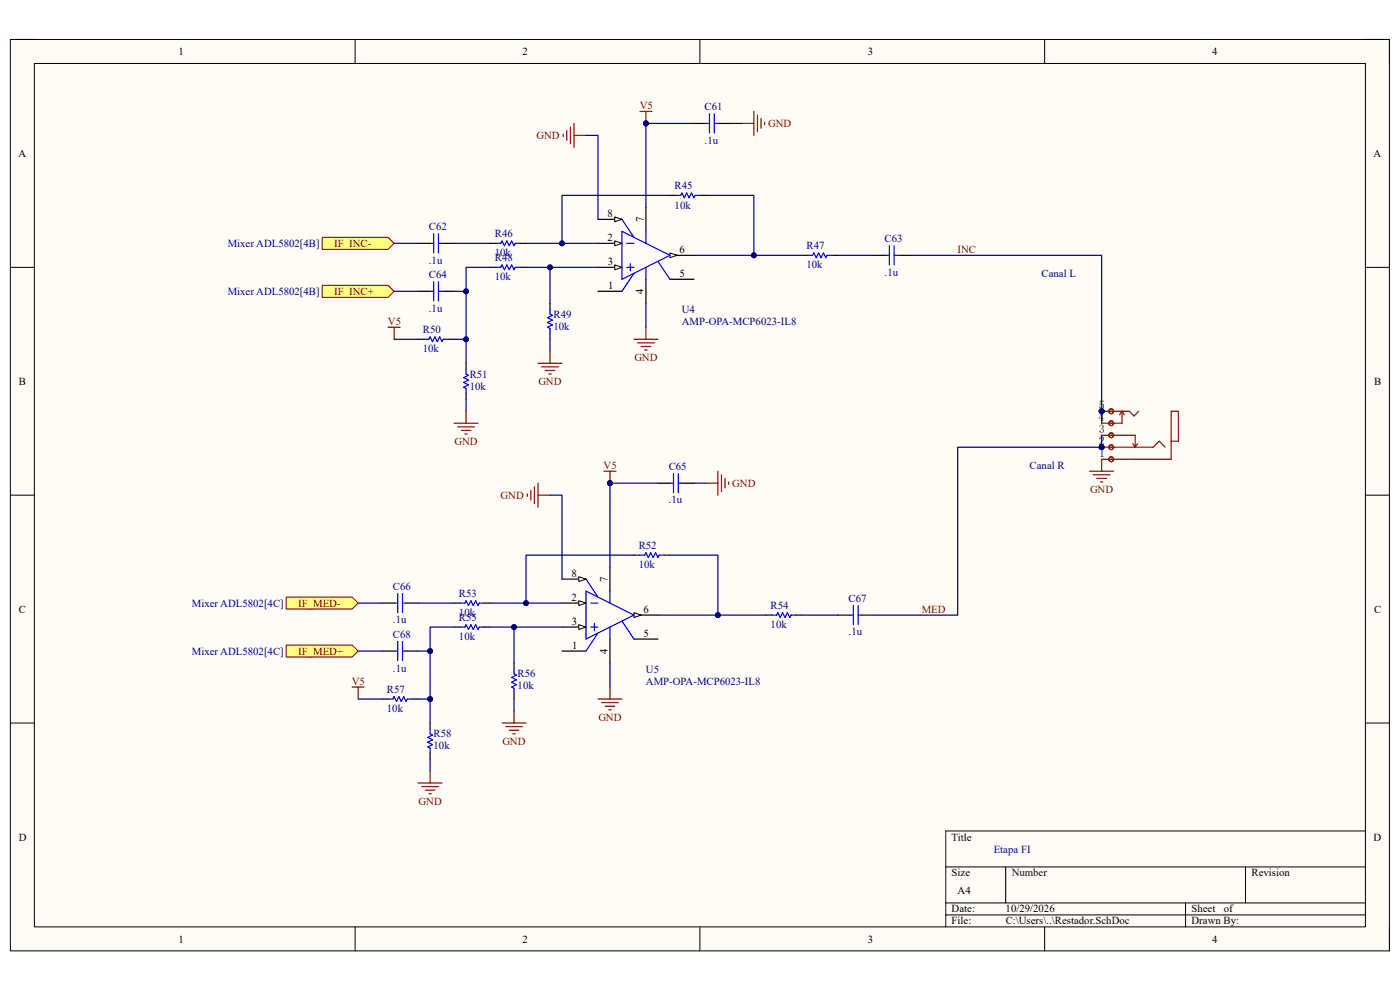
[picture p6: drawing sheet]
<svg xmlns="http://www.w3.org/2000/svg" width="297mm" height="210mm" viewBox="0 0 297 210" stroke-linecap="round" stroke-linejoin="round" font-family="sans-serif">
<path d="M2.2 8.4h292.6v193.3h-292.6z" fill-rule="evenodd" fill="#fffcf8"/>
<path d="M2.2 8.4h292.6v193.3h-292.6z" fill="none" stroke="#000" stroke-width=".21"/>
<path d="M7.3 13.5h282.4v183.1h-282.4z" fill-rule="evenodd" fill="#fffcf8"/>
<g fill="none" stroke="#000" stroke-width=".21">
<path d="M2.2 8.4h5.1M7.3 13.5h282.4v183.1h-282.4zM75.3 8.4v5.1M148.5 8.4v5.1M221.6 8.4v5.1M289.7 8.4h5.1v5.1M2.2 56.7h5.1M289.7 56.7h5.1M2.2 105h5.1M289.7 105.1h5.1M2.2 153.4h5.1M289.7 153.4h5.1"/>
<path d="M289.7 176.3h-89.1v20.3M75.3 196.6v5.1M148.5 196.6v5.1M200.6 183.9h89.1M200.6 191.5h89.1M200.6 194.1h89.1M213.4 183.9v7.6M221.6 196.6v5.1M251.5 191.5v5.1M264.2 183.9v7.6M294.8 196.6v5.1"/>
</g>
<path d="M126.9 56.7h5M137 44v5.1" fill="none" stroke="#000" stroke-width=".25"/>
<path d="M130.4 56.2l1.5 .5-1.5 .5z" fill="#f8fcff"/>
<path d="M130.4 56.2l1.5 .5-1.5 .5z" fill="none" stroke="#000" stroke-width=".21"/>
<path d="M126.9 51.6h5" fill="none" stroke="#000" stroke-width=".25"/>
<path d="M130.4 51.1l1.5 .5-1.5 .5z" fill="#f8fcff"/>
<path d="M130.4 51.1l1.5 .5-1.5 .5z" fill="none" stroke="#000" stroke-width=".21"/>
<path d="M137 59.3v5M142.1 54.2h5.1" fill="none" stroke="#000" stroke-width=".25"/>
<path d="M142.1 53.7l1.5 .5-1.5 .5z" fill="#f8fcff"/>
<path d="M142.1 53.7l1.5 .5-1.5 .5z" fill="none" stroke="#000" stroke-width=".21"/>
<path d="M126.9 46.5h5M142.1 59.3h5.1M126.9 61.8h5" fill="none" stroke="#000" stroke-width=".25"/>
<path d="M130.4 46l1.5 .5-1.5 .5z" fill="#f8fcff"/>
<path d="M130.4 46l1.5 .5-1.5 .5z" fill="none" stroke="#000" stroke-width=".21"/>
<g fill="none" stroke="#00f" stroke-width=".25">
<path d="M105.2 51.6h1.1l.2-.5 .5 1 .5-1 .5 1 .5-1 .6 1 .2-.5h1M105.2 56.7h1.1l.2-.5 .5 1 .5-1 .5 1 .5-1 .6 1 .2-.5h1M131.9 49.1l10.2 5.1-10.2 5.1zM131.9 46.5l2.6 3.9M133 51.6h1.5M133 56.7h1.5M133.7 55.9v1.6M134.5 58l-2.6 3.8M137 49.1v2.5M137 56.7v2.6M139.6 55.4l2.5 3.9M143.4 41.4h1l.3-.5 .5 1.1 .5-1.1 .5 1.1 .5-1.1 .5 1.1 .3-.6h1"/>
<path d="M90 72h1l.2-.5 .6 1 .5-1 .5 1 .5-1 .5 1 .2-.5h1.1M116.7 65.6v1l.5 .3-1 .5 1 .5-1 .5 1 .5-1 .5 .5 .3v1"/>
</g>
<g fill="none" stroke="#800000" stroke-width=".25">
<path d="M119.5 28.5v.5M120.2 27.7v2M121 26.9v3.6M121.8 26.2v5.1M121.8 28.7h2.5M135.8 23.6h2.5M137 23.6v2.6M157.4 26.2h2.5M159.9 23.6v5.1M160.7 24.4v3.6M161.5 25.2v2M162.2 25.9v.5"/>
<path d="M114.1 77.1h5.1M114.9 77.8h3.6M115.7 78.6h2M116.4 79.3h.5M116.7 74.5v2.6M134.5 72h5.1M135.3 72.7h3.5M136 73.5h2.1M136.8 74.3h.5M137 69.4v2.6M96.3 89.8h5.1M97.1 90.5h3.6"/>
<path d="M97.9 91.3h2M98.6 92.1h.5M98.9 87.2v2.6"/>
</g>
<path d="M104 51.6h1.2M104 56.7h1.2M110.3 51.6h1.3M110.3 56.7h1.3M142.1 41.4h1.3M148.5 41.4h1.3M88.7 72h1.3M95.1 72h1.2M116.7 64.3v1.3M116.7 70.7v1.3" fill="none" stroke="#000" stroke-width=".25"/>
<circle cx="137" cy="26.2" r=".51" fill="#000080"/>
<circle cx="137" cy="26.2" r=".51" fill="none" stroke="#000080" stroke-width=".21"/>
<path d="M147.2 26.2h2.6M152.3 26.2h2.5M88.7 51.6h2.5M93.8 51.6h2.5M170.1 54.2h1.3M176.5 54.2h1.2M185.4 54.2h2.5M190.5 54.2h2.5M88.7 61.8h2.5M93.8 61.8h2.5M98.9 77.1v1.2M98.9 83.4v1.3" fill="none" stroke="#000" stroke-width=".25"/>
<g fill="none" stroke="#00f" stroke-width=".25">
<path d="M149.8 26.2h.7M150.5 24.1v4.1M151.5 24.1v4.1M151.5 26.2h.8M91.2 51.6h.8M92 49.6v4.1M92 59.8v4M93 49.6v4.1M93 59.8v4M93 51.6h.8M171.4 54.2h1l.3-.5 .5 1 .5-1 .5 1 .5-1 .5 1 .3-.5h1M187.9 54.2h.8"/>
<path d="M188.7 52.1v4.1M189.7 54.2h.8M189.7 52.1v4.1M91.2 61.8h.8M93 61.8h.8M98.9 78.3v1l.5 .3-1 .5 1 .5-1 .5 1 .5-1 .5 .5 .3v1"/>
</g>
<path d="M82.3 69.4h2.6M83.6 69.4v2.6" fill="none" stroke="#800000" stroke-width=".25"/>
<circle cx="233.7" cy="94.9" r=".51" fill="#000080"/>
<circle cx="233.7" cy="94.9" r=".51" fill="none" stroke="#000080" stroke-width=".21"/>
<circle cx="233.7" cy="87.2" r=".51" fill="#000080"/>
<circle cx="233.7" cy="87.2" r=".51" fill="none" stroke="#000080" stroke-width=".21"/>
<path d="M233.7 97.4h2.6M233.7 94.9h2.6" fill="none" stroke="#800" stroke-width=".25"/>
<circle cx="233.7" cy="94.9" r=".51" fill="#000080"/>
<circle cx="233.7" cy="94.9" r=".51" fill="none" stroke="#000080" stroke-width=".21"/>
<path d="M233.7 92.3h2.6M233.7 89.8h2.6M233.7 87.2h2.6" fill="none" stroke="#800" stroke-width=".25"/>
<circle cx="233.7" cy="87.2" r=".51" fill="#000080"/>
<circle cx="233.7" cy="87.2" r=".51" fill="none" stroke="#000080" stroke-width=".21"/>
<g fill="none" stroke="#a00000" stroke-width=".25">
<path d="M235.7 94.9h8.9l1.3-1.3 1.3 1.3M235.7 92.3h5.1v2.6M235.7 87.2h3.9l1 1.1 1-1.1M238 87.2v2.6h-2.3M238 87.2l.5 .8M238 87.2l-.5 .8M240.3 94.1l.5 .8M241.3 94.1l-.5 .8M248.5 93.6h1.5v-6.4h-1.5v10.2h-12.8"/>
<circle cx="235.7" cy="89.8" r=".51"/>
<circle cx="235.7" cy="97.4" r=".51"/>
<circle cx="235.7" cy="94.9" r=".51"/>
<circle cx="235.7" cy="92.3" r=".51"/>
<circle cx="235.7" cy="87.2" r=".51"/>
</g>
<path d="M231.2 100h5.1M233.7 97.4v2.6M231.9 100.7h3.6M232.7 101.5h2M233.5 102.2h.5" fill="none" stroke="#800000" stroke-width=".25"/>
<path d="M119.2 133h5.1M129.4 120.3v5.1" fill="none" stroke="#000" stroke-width=".25"/>
<path d="M122.8 132.5l1.5 .5-1.5 .5z" fill="#f8fcff"/>
<path d="M122.8 132.5l1.5 .5-1.5 .5z" fill="none" stroke="#000" stroke-width=".21"/>
<path d="M119.2 127.9h5.1" fill="none" stroke="#000" stroke-width=".25"/>
<path d="M122.8 127.4l1.5 .5-1.5 .5z" fill="#f8fcff"/>
<path d="M122.8 127.4l1.5 .5-1.5 .5z" fill="none" stroke="#000" stroke-width=".21"/>
<path d="M129.4 135.6v5.1M134.5 130.5h5.1" fill="none" stroke="#000" stroke-width=".25"/>
<path d="M134.5 130l1.5 .5-1.5 .5z" fill="#f8fcff"/>
<path d="M134.5 130l1.5 .5-1.5 .5z" fill="none" stroke="#000" stroke-width=".21"/>
<path d="M119.2 138.1h5.1M119.2 122.9h5.1M134.5 135.6h5.1" fill="none" stroke="#000" stroke-width=".25"/>
<path d="M122.8 122.3l1.5 .6-1.5 .5z" fill="#f8fcff"/>
<path d="M122.8 122.3l1.5 .6-1.5 .5z" fill="none" stroke="#000" stroke-width=".21"/>
<g fill="none" stroke="#00f" stroke-width=".25">
<path d="M135.8 117.8h1l.2-.5 .5 1 .6-1 .5 1 .5-1 .5 1 .2-.5h1.1M97.6 127.9h1l.3-.5 .5 1 .5-1 .5 1 .5-1 .5 1 .3-.5h1M97.6 133h1l.3-.5 .5 1 .5-1 .5 1 .5-1 .5 1 .3-.5h1M124.3 125.4l10.2 5.1-10.2 5.1zM124.3 122.9l2.6 3.8M125.3 127.9h1.6M125.3 133h1.6M126.1 132.3v1.5M126.9 134.3l-2.6 3.8M129.4 125.4v2.5M129.4 133v2.6M131.9 131.8l2.6 3.8"/>
<path d="M82.3 148.3h1.1l.2-.5 .5 1 .5-1 .5 1 .5-1 .6 1 .2-.5h1M109.1 141.9v1l.5 .3-1.1 .5 1.1 .5-1.1 .5 1.1 .5-1.1 .5 .6 .3v1"/>
</g>
<g fill="none" stroke="#800000" stroke-width=".25">
<path d="M128.1 100h2.6M129.4 100v2.5M152.3 100v5M111.8 104.8v.5M112.6 104v2.1M113.4 103.3v3.5M114.1 102.5v5.1M114.1 105h2.6M149.8 102.5h2.5M153.1 100.7v3.6M153.8 101.5v2M154.6 102.2v.6"/>
<path d="M106.5 153.4h5.1M107.3 154.1h3.5M108 154.9h2.1M108.8 155.7h.5M109.1 150.8v2.6M126.9 148.3h5M127.6 149.1h3.6M128.4 149.8h2M129.1 150.6h.6M129.4 145.7v2.6M88.7 166.1h5.1M89.5 166.9h3.5"/>
<path d="M90.2 167.6h2.1M91 168.4h.5M91.2 163.6v2.5"/>
</g>
<path d="M134.5 117.8h1.3M140.9 117.8h1.2M96.3 127.9h1.3M96.3 133h1.3M102.7 127.9h1.3M102.7 133h1.3M81.1 148.3h1.2M87.4 148.3h1.3M109.1 140.7v1.2M109.1 147v1.3" fill="none" stroke="#000" stroke-width=".25"/>
<circle cx="129.4" cy="102.5" r=".51" fill="#000080"/>
<circle cx="129.4" cy="102.5" r=".51" fill="none" stroke="#000080" stroke-width=".21"/>
<path d="M139.6 102.5h2.5M144.7 102.5h2.5M81.1 127.9h2.5M81.1 138.1h2.5M86.2 127.9h2.5M86.2 138.1h2.5M162.5 130.5h1.2M168.8 130.5h1.3M177.7 130.5h2.6M182.8 130.5h2.6M91.2 153.4v1.3M91.2 159.7v1.3" fill="none" stroke="#000" stroke-width=".25"/>
<g fill="none" stroke="#00f" stroke-width=".25">
<path d="M142.1 102.5h.8M142.9 100.5v4M143.9 100.5v4M143.9 102.5h.8M83.6 127.9h.8M83.6 138.1h.8M84.4 125.9v4.1M84.4 136.1v4M85.4 125.9v4.1M85.4 136.1v4M85.4 127.9h.8M85.4 138.1h.8"/>
<path d="M163.7 130.5h1.1l.2-.5 .5 1 .5-1 .5 1 .6-1 .5 1 .2-.5h1M180.3 130.5h.7M181 128.4v4.1M182.1 130.5h.7M182.1 128.4v4.1M91.2 154.7v1l.6 .2-1.1 .5 1.1 .5-1.1 .6 1.1 .5-1.1 .5 .5 .2v1"/>
</g>
<path d="M74.7 145.7h2.6M76 145.7v2.6" fill="none" stroke="#800000" stroke-width=".25"/>
<path d="M68.3 50.3h14l1.3 1.3-1.3 1.3h-14z" fill-rule="evenodd" fill="#ffff80"/>
<path d="M68.3 50.3h14l1.3 1.3-1.3 1.3h-14z" fill="none" stroke="#800000" stroke-width=".21"/>
<path d="M68.3 60.5h14l1.3 1.3-1.3 1.3h-14z" fill-rule="evenodd" fill="#ffff80"/>
<path d="M68.3 60.5h14l1.3 1.3-1.3 1.3h-14z" fill="none" stroke="#800000" stroke-width=".21"/>
<path d="M60.7 126.7h14l1.3 1.2-1.3 1.3h-14z" fill-rule="evenodd" fill="#ffff80"/>
<path d="M60.7 126.7h14l1.3 1.2-1.3 1.3h-14z" fill="none" stroke="#800000" stroke-width=".21"/>
<path d="M60.7 136.8h14l1.3 1.3-1.3 1.3h-14z" fill-rule="evenodd" fill="#ffff80"/>
<path d="M60.7 136.8h14l1.3 1.3-1.3 1.3h-14z" fill="none" stroke="#800000" stroke-width=".21"/>
<path d="M124.3 28.7h2.6v17.8M137 26.2v17.8" fill="none" stroke="#000080" stroke-width=".25"/>
<circle cx="137" cy="26.2" r=".51" fill="#000080"/>
<circle cx="137" cy="26.2" r=".51" fill="none" stroke="#000080" stroke-width=".21"/>
<path d="M137 26.2h10.2" fill="none" stroke="#000080" stroke-width=".25"/>
<circle cx="137" cy="26.2" r=".51" fill="#000080"/>
<circle cx="137" cy="26.2" r=".51" fill="none" stroke="#000080" stroke-width=".21"/>
<path d="M154.8 26.2h2.6M142.1 41.4h-22.9v10.2h7.7" fill="none" stroke="#000080" stroke-width=".25"/>
<circle cx="119.2" cy="51.6" r=".51" fill="#000080"/>
<circle cx="119.2" cy="51.6" r=".51" fill="none" stroke="#000080" stroke-width=".21"/>
<path d="M111.6 51.6h7.6" fill="none" stroke="#000080" stroke-width=".25"/>
<circle cx="119.2" cy="51.6" r=".51" fill="#000080"/>
<circle cx="119.2" cy="51.6" r=".51" fill="none" stroke="#000080" stroke-width=".21"/>
<path d="M96.3 51.6h7.7M104 56.7h-5.1v20.4M116.7 72v2.5M98.9 84.7v2.5" fill="none" stroke="#000080" stroke-width=".25"/>
<circle cx="98.9" cy="61.8" r=".51" fill="#000080"/>
<circle cx="98.9" cy="61.8" r=".51" fill="none" stroke="#000080" stroke-width=".21"/>
<circle cx="98.9" cy="72" r=".51" fill="#000080"/>
<circle cx="98.9" cy="72" r=".51" fill="none" stroke="#000080" stroke-width=".21"/>
<path d="M116.7 56.7v7.6" fill="none" stroke="#000080" stroke-width=".25"/>
<circle cx="116.7" cy="56.7" r=".51" fill="#000080"/>
<circle cx="116.7" cy="56.7" r=".51" fill="none" stroke="#000080" stroke-width=".21"/>
<path d="M111.6 56.7h15.3" fill="none" stroke="#000080" stroke-width=".25"/>
<circle cx="116.7" cy="56.7" r=".51" fill="#000080"/>
<circle cx="116.7" cy="56.7" r=".51" fill="none" stroke="#000080" stroke-width=".21"/>
<path d="M96.3 61.8h2.6" fill="none" stroke="#000080" stroke-width=".25"/>
<circle cx="98.9" cy="61.8" r=".51" fill="#000080"/>
<circle cx="98.9" cy="61.8" r=".51" fill="none" stroke="#000080" stroke-width=".21"/>
<path d="M96.3 72h2.6" fill="none" stroke="#000080" stroke-width=".25"/>
<circle cx="98.9" cy="72" r=".51" fill="#000080"/>
<circle cx="98.9" cy="72" r=".51" fill="none" stroke="#000080" stroke-width=".21"/>
<path d="M83.6 51.6h5.1M149.8 41.4h10.1v12.8h-12.7M83.6 72h5.1M83.6 61.8h5.1" fill="none" stroke="#000080" stroke-width=".25"/>
<circle cx="159.9" cy="54.2" r=".51" fill="#000080"/>
<circle cx="159.9" cy="54.2" r=".51" fill="none" stroke="#000080" stroke-width=".21"/>
<path d="M159.9 54.2h10.2M177.7 54.2h7.7" fill="none" stroke="#000080" stroke-width=".25"/>
<circle cx="159.9" cy="54.2" r=".51" fill="#000080"/>
<circle cx="159.9" cy="54.2" r=".51" fill="none" stroke="#000080" stroke-width=".21"/>
<path d="M137 64.3v5.1M233.7 87.2v2.6" fill="none" stroke="#000080" stroke-width=".25"/>
<circle cx="233.7" cy="87.2" r=".51" fill="#000080"/>
<circle cx="233.7" cy="87.2" r=".51" fill="none" stroke="#000080" stroke-width=".21"/>
<path d="M233.7 92.3v2.6" fill="none" stroke="#000080" stroke-width=".25"/>
<circle cx="233.7" cy="94.9" r=".51" fill="#000080"/>
<circle cx="233.7" cy="94.9" r=".51" fill="none" stroke="#000080" stroke-width=".21"/>
<path d="M193 54.2h40.7v33" fill="none" stroke="#000080" stroke-width=".25"/>
<circle cx="233.7" cy="87.2" r=".51" fill="#000080"/>
<circle cx="233.7" cy="87.2" r=".51" fill="none" stroke="#000080" stroke-width=".21"/>
<path d="M116.7 105h2.5v17.9M129.4 102.5v17.8" fill="none" stroke="#000080" stroke-width=".25"/>
<circle cx="129.4" cy="102.5" r=".51" fill="#000080"/>
<circle cx="129.4" cy="102.5" r=".51" fill="none" stroke="#000080" stroke-width=".21"/>
<path d="M129.4 102.5h10.2" fill="none" stroke="#000080" stroke-width=".25"/>
<circle cx="129.4" cy="102.5" r=".51" fill="#000080"/>
<circle cx="129.4" cy="102.5" r=".51" fill="none" stroke="#000080" stroke-width=".21"/>
<path d="M134.5 117.8h-22.9v10.1h7.6M147.2 102.5h2.6" fill="none" stroke="#000080" stroke-width=".25"/>
<circle cx="111.6" cy="127.9" r=".51" fill="#000080"/>
<circle cx="111.6" cy="127.9" r=".51" fill="none" stroke="#000080" stroke-width=".21"/>
<path d="M104 127.9h7.6" fill="none" stroke="#000080" stroke-width=".25"/>
<circle cx="111.6" cy="127.9" r=".51" fill="#000080"/>
<circle cx="111.6" cy="127.9" r=".51" fill="none" stroke="#000080" stroke-width=".21"/>
<path d="M88.7 127.9h7.6M96.3 133h-5.1v20.4M109.1 148.3v2.5M91.2 161v2.6" fill="none" stroke="#000080" stroke-width=".25"/>
<circle cx="91.2" cy="138.1" r=".51" fill="#000080"/>
<circle cx="91.2" cy="138.1" r=".51" fill="none" stroke="#000080" stroke-width=".21"/>
<circle cx="91.2" cy="148.3" r=".51" fill="#000080"/>
<circle cx="91.2" cy="148.3" r=".51" fill="none" stroke="#000080" stroke-width=".21"/>
<path d="M109.1 133v7.7" fill="none" stroke="#000080" stroke-width=".25"/>
<circle cx="109.1" cy="133" r=".51" fill="#000080"/>
<circle cx="109.1" cy="133" r=".51" fill="none" stroke="#000080" stroke-width=".21"/>
<path d="M104 133h15.2" fill="none" stroke="#000080" stroke-width=".25"/>
<circle cx="109.1" cy="133" r=".51" fill="#000080"/>
<circle cx="109.1" cy="133" r=".51" fill="none" stroke="#000080" stroke-width=".21"/>
<path d="M88.7 138.1h2.5" fill="none" stroke="#000080" stroke-width=".25"/>
<circle cx="91.2" cy="138.1" r=".51" fill="#000080"/>
<circle cx="91.2" cy="138.1" r=".51" fill="none" stroke="#000080" stroke-width=".21"/>
<path d="M88.7 148.3h2.5" fill="none" stroke="#000080" stroke-width=".25"/>
<circle cx="91.2" cy="148.3" r=".51" fill="#000080"/>
<circle cx="91.2" cy="148.3" r=".51" fill="none" stroke="#000080" stroke-width=".21"/>
<path d="M142.1 117.8h10.2v12.7h-12.7M76 138.1h5.1M76 127.9h5.1M76 148.3h5.1" fill="none" stroke="#000080" stroke-width=".25"/>
<circle cx="152.3" cy="130.5" r=".51" fill="#000080"/>
<circle cx="152.3" cy="130.5" r=".51" fill="none" stroke="#000080" stroke-width=".21"/>
<path d="M152.3 130.5h10.2M170.1 130.5h7.6" fill="none" stroke="#000080" stroke-width=".25"/>
<circle cx="152.3" cy="130.5" r=".51" fill="#000080"/>
<circle cx="152.3" cy="130.5" r=".51" fill="none" stroke="#000080" stroke-width=".21"/>
<path d="M233.7 94.9h-30.5v35.6h-17.8M129.4 140.7v5" fill="none" stroke="#000080" stroke-width=".25"/>
<circle cx="233.7" cy="94.9" r=".51" fill="#000080"/>
<circle cx="233.7" cy="94.9" r=".51" fill="none" stroke="#000080" stroke-width=".21"/>
<g font-size="2.5">
<text x="233" y="89.4">4</text>
<text x="233.1" y="86.9">5</text>
<text x="233.1" y="94.5">2</text>
<text x="233.1" y="91.9">3</text>
<text x="233.2" y="97">1</text>
</g>
<g font-size="2.3">
<text x="37.9" y="11.7">1</text>
<text x="110.9" y="11.7">2</text>
<text x="184.1" y="11.7">3</text>
<text x="257.1" y="11.7">4</text>
<text x="3.9" y="33.3">A</text>
<text x="291.4" y="33.3">A</text>
<text x="128.9" y="46">8</text>
<text x="136.5" y="47" transform="rotate(-90 136.5 47)">7</text>
<text x="128.9" y="51.1">2</text>
<text x="144.1" y="53.6">6</text>
<text x="128.9" y="56.2">3</text>
<text x="144.1" y="58.7">5</text>
<text x="129" y="61.3">1</text>
<text x="136.5" y="62.4" transform="rotate(-90 136.5 62.4)">4</text>
<text x="4" y="81.6">B</text>
<text x="291.5" y="81.6">B</text>
<text x="121.2" y="122.3">8</text>
<text x="128.9" y="123.4" transform="rotate(-90 128.9 123.4)">7</text>
<text x="4" y="130">C</text>
<text x="121.2" y="127.4">2</text>
<text x="136.5" y="130">6</text>
<text x="291.5" y="130">C</text>
<text x="121.3" y="132.5">3</text>
<text x="121.4" y="137.6">1</text>
<text x="136.5" y="135">5</text>
<text x="128.9" y="138.7" transform="rotate(-90 128.9 138.7)">4</text>
<text x="4" y="178.3">D</text>
<text x="201.9" y="178.3">Title</text>
<text x="291.4" y="178.3">D</text>
<text x="201.9" y="185.9">Size</text>
<text x="214.6" y="185.9">Number</text>
<text x="265.5" y="185.9">Revision</text>
<text x="203.2" y="189.7">A4</text>
<text x="201.9" y="193.5">Date:</text>
<text x="201.9" y="196.1">File:</text>
<text x="213.3" y="193.5">10/29/2026</text>
<text x="213.4" y="196.1">C:\Users\..\Restador.SchDoc</text>
<text x="252.8" y="196.1">Drawn By:</text>
<text x="252.8" y="193.5">Sheet</text>
<text x="259.6" y="193.5">of</text>
<text x="37.9" y="199.9">1</text>
<text x="110.9" y="199.9">2</text>
<text x="184.1" y="199.9">3</text>
<text x="257.1" y="199.9">4</text>
</g>
<g font-size="2.3" fill="#800000">
<text x="135.7" y="23.1">V5</text>
<text x="113.8" y="29.5">GND</text>
<text x="163" y="26.9">GND</text>
<text x="70.9" y="52.4">IF_INC-</text>
<text x="203.2" y="53.6">INC</text>
<text x="70.9" y="62.6">IF_INC+</text>
<text x="82.3" y="68.9">V5</text>
<text x="134.6" y="76.5">GND</text>
<text x="114.2" y="81.6">GND</text>
<text x="96.4" y="94.4">GND</text>
<text x="128.1" y="99.4">V5</text>
<text x="106.2" y="105.8">GND</text>
<text x="155.4" y="103.3">GND</text>
<text x="231.3" y="104.5">GND</text>
<text x="63.2" y="128.7">IF_MED-</text>
<text x="195.5" y="130">MED</text>
<text x="63.2" y="138.9">IF_MED+</text>
<text x="74.6" y="145.2">V5</text>
<text x="127" y="152.9">GND</text>
<text x="106.6" y="157.9">GND</text>
<text x="88.8" y="170.7">GND</text>
</g>
<g font-size="2.3" fill="#000080">
<text x="149.5" y="23.4">C61</text>
<text x="149.5" y="30.5">.1u</text>
<text x="143.1" y="40.2">R45</text>
<text x="143.1" y="44.2">10k</text>
<text x="48.3" y="52.4">Mixer ADL5802[4B]</text>
<text x="91" y="48.8">C62</text>
<text x="105" y="50.3">R46</text>
<text x="171.1" y="52.9">R47</text>
<text x="187.7" y="51.4">C63</text>
<text x="91" y="55.9">.1u</text>
<text x="91" y="59">C64</text>
<text x="105" y="54.4">10k</text>
<text x="105" y="55.4">R48</text>
<text x="105" y="59.5">10k</text>
<text x="171.1" y="56.9">10k</text>
<text x="187.7" y="58.5">.1u</text>
<text x="221" y="58.7">Canal L</text>
<text x="48.3" y="62.6">Mixer ADL5802[4B]</text>
<text x="89.7" y="70.7">R50</text>
<text x="91" y="66.1">.1u</text>
<text x="117.4" y="67.4">R49</text>
<text x="117.4" y="69.9">10k</text>
<text x="144.7" y="66.4">U4</text>
<text x="144.7" y="68.9">AMP-OPA-MCP6023-IL8</text>
<text x="89.7" y="74.8">10k</text>
<text x="99.7" y="80.1">R51</text>
<text x="99.7" y="82.6">10k</text>
<text x="141.9" y="99.7">C65</text>
<text x="218.4" y="99.4">Canal R</text>
<text x="141.9" y="106.8">.1u</text>
<text x="135.5" y="116.5">R52</text>
<text x="83.4" y="125.1">C66</text>
<text x="135.5" y="120.6">10k</text>
<text x="40.7" y="128.7">Mixer ADL5802[4C]</text>
<text x="97.4" y="126.7">R53</text>
<text x="97.4" y="130.7">10k</text>
<text x="97.4" y="131.7">R55</text>
<text x="163.5" y="129.2">R54</text>
<text x="180" y="127.7">C67</text>
<text x="83.4" y="132.2">.1u</text>
<text x="83.4" y="135.3">C68</text>
<text x="97.4" y="135.8">10k</text>
<text x="163.5" y="133.3">10k</text>
<text x="180" y="134.8">.1u</text>
<text x="40.7" y="138.9">Mixer ADL5802[4C]</text>
<text x="83.4" y="142.5">.1u</text>
<text x="109.8" y="143.7">R56</text>
<text x="137" y="142.7">U5</text>
<text x="82.1" y="147">R57</text>
<text x="109.8" y="146.3">10k</text>
<text x="137" y="145.2">AMP-OPA-MCP6023-IL8</text>
<text x="82.1" y="151.1">10k</text>
<text x="92" y="156.4">R58</text>
<text x="92" y="159">10k</text>
<text x="210.8" y="180.8">Etapa FI</text>
</g>
</svg>
